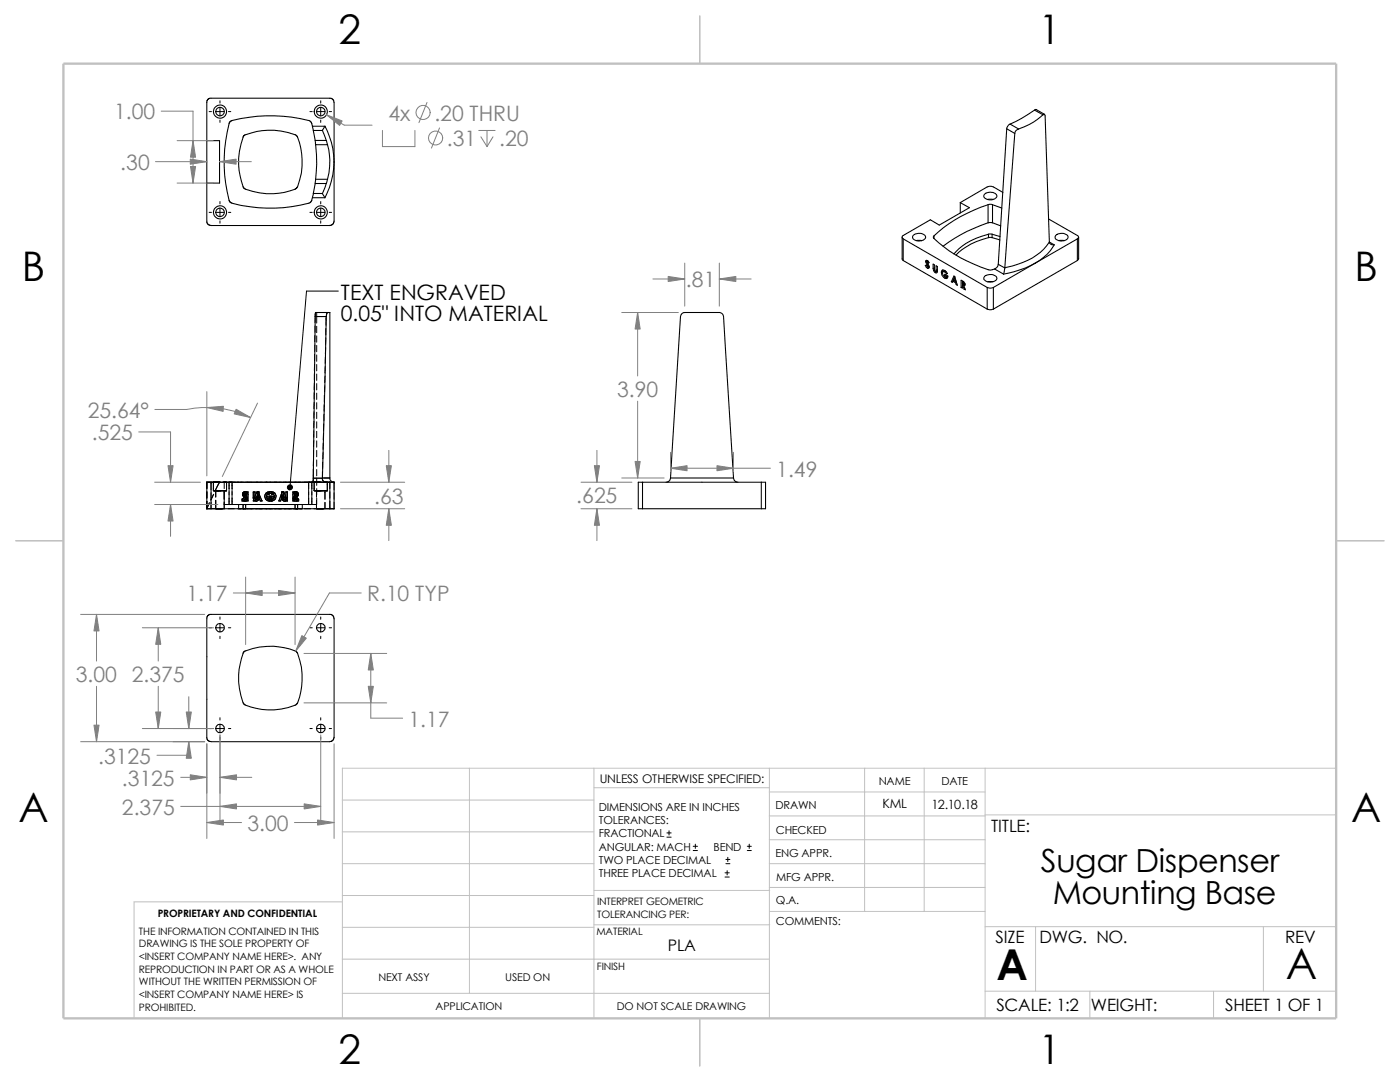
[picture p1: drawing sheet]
<svg xmlns="http://www.w3.org/2000/svg" width="279mm" height="216mm" viewBox="0 0 279 216" stroke-linecap="round" stroke-linejoin="round" font-family="sans-serif">
<g fill="none" stroke="#c0c0c0" stroke-width=".2">
<path d="M68.3 159.6h50.2M93.7 153.3v44.9M118.5 153.3v49.9M118.5 157.2h35M153.5 153.3v49.9M153.5 158h43.1M172.6 153.3v28.6M184.4 153.3v28.6M196.6 153.3v49.9M266.7 153.3h-198.4v49.9M68.3 178.7h50.2M68.3 172.3h50.2"/>
<path d="M68.3 166h50.2M68.3 180h-41.5v23.2M118.5 177.7h35.1M153.5 167.6h43.1M153.5 162.8h43.1M153.5 172.3h43.1M153.5 177.1h43.1M196.6 162.6h70.1M68.3 198.2h85.2M68.3 191.4h85.2M68.3 185h50.2M118.5 184.5h35.1"/>
<path d="M153.6 181.9h43M196.6 197.8h70.1M196.6 184.9h70.1M206.7 184.9v12.9M217.5 197.8v5.4M242.2 197.8v5.4M252.1 184.9v12.9"/>
</g>
<path d="M139.7 3.2v9.5M3.1 107.9h9.6M266.7 107.9h9.5M139.7 203.2v9.5" fill="none" stroke="#c0c0c0" stroke-width=".21"/>
<path d="M12.7 12.7h254v190.5h-254z" fill="none" stroke="#c0c0c0" stroke-width=".47"/>
<g fill="none" stroke="#000" stroke-width=".21">
<path d="M41.5 19.8l.3-.2h24.3l.3 .2 .3 .6v23.8l-.2 .5-.7 .3h-23.7l-.6-.2-.2-.4v-24.2zM41.3 28.1h2.5v8.4h-2.5M48.7 27h.1a13.9 13.9 0 0 1 10.2-.1l.3 .2a12.8 12.8 0 0 1 .1 10.2l-.3 .3a13.2 13.2 0 0 1-10.2 .1l-.3-.2a13.7 13.7 0 0 1-.1-10.2zM62.4 25.2l.1 .8M62.4 25.2l-.2-.6-.4-.5a29.9 29.9 0 0 0-15.7 .1l-.3 .3a29.2 29.2 0 0 0 0 15.6l.3 .4a28.8 28.8 0 0 0 15.7-.1l.3-.2 .3-.7M62.4 39.5h2.5M62.4 25.2h2.5M62.5 38.6l-.1 .9M62.5 26h1.9M62.5 26l.4 2M62.5 38.6h1.9M62.9 28l.1 .9"/>
<path d="M62.9 28h2.2M62.9 36.6h2.2M62.9 36.6l-.4 2M63 28.9a27.8 27.8 0 0 1 0 6.9M63 35.8l-.1 .8M63 28.9h2.4M63 35.8h2.4M64.9 25.2l-.6 .8 .8 2M64.9 25.2a14.9 14.9 0 0 1 0 14.3M65.1 28l.3 .9M65.1 36.6l-.8 2 .6 .9M65.4 28.9a12.8 12.8 0 0 1 0 6.9"/>
<path d="M65.4 35.8l-.3 .8M196.6 38.7a1.67 1.67 0 0 1 2.4 .4 1.53 1.53 0 0 1-2.7 .1zM197.1 39.8h1.1M200.2 38.4l-2-1.1-.7-.1-.5 .1-5.4 3.1M200.9 25.7l1.6 .9M200.9 25.7l-1.7 27M201.6 24.8l-.3 .2-.4 .7M201.6 24.8l1.7 .9M202.5 26.6l-2 26.8M203.3 25.7a.98 .98 0 0 0-.8 .9M206.5 22l-2.6 1.6-2.3 1.2M206.5 22l.3-.2 1.6 1"/>
<path d="M206.5 22l1.7 .9M208.2 22.9l-1.2 1a13.1 13.1 0 0 1-3.7 1.8M208.2 22.9l.2-.1 .2 .3 .8 25.2M180 47.3v4.4l.3 .3M180.3 47.7l16.7 9.7M180.3 52l16.7 9.7M180.3 47.7v4.3M182.3 46.9a1.59 1.59 0 0 1 2.4 .4 1.53 1.53 0 0 1-2.6 .1zM182.9 48h1M184.7 52.2l.3 .6M185 52l-.1-.1-.2 .3M185 52.8l.2 .4"/>
<path d="M185 52l.4 .4-.1 .1-.3-.3 .4 .9v.4h-.3M185 52l.1 .2M185 52l-.3 .2M185.2 53.2l-.1 .1-.2-.4-.2 .1 .4 .5M185.2 52.7l-.2 .1M185.3 52.1l-.3 .1M185.3 53.2l.1 .1M185.4 53.3h.1M185.4 53.3l-.3 .2M185.4 53.1l-.2 .1M185.4 53.1l-.2 .2M186.2 53.6l.1 .4 .3 .4"/>
<path d="M186.2 53.6v-.9l.3 .1 .1 1.3 .2 .1v-.3M186.4 47.1l-.1 .1 .1 .4M186.4 47.6a27.9 27.9 0 0 0 11.3 6.3l.8-.2M186.4 47.1v.5M186.5 53.4l-.3 .2M186.8 53.9v-.9l.3 .2v.8M186.8 54.1l.1 .1M186.9 54.2l.1 .1M186.9 54.2l-.3 .2M187.1 54l-.2 .4h-.3M187.1 54l-.3 .2M187.1 53.8l-.3 .1"/>
<path d="M187.9 54.4l.1 .5 .6 .6M188 53.9l.6 .1 .5 .6-.2 .1-.4-.5M188 53.9l-.1 .5M188.1 53.9h-.1M188.2 53.9v.3M188.5 54.2h-.2a.63 .63 0 0 0-.1 .6 .63 .63 0 0 0 .5 .5l.2-.1M188.6 55v-.3l.5 .4M188.6 55l.3 .2M188.6 54l-.7 .4M188.7 54.1l-.2 .1M188.8 54.9l-.2 .1M188.8 55.3l.3 .1"/>
<path d="M188.8 55.3l-.2 .2M189.1 55.1l-.2 .1M189.1 55.1v.1a.33 .33 0 0 1-.3 .4l-.2-.1M189.1 55.1l-.3 .2M190.2 56v.1M190.2 56l-.3 .2M190.2 56.1l-.1 .2-.2-.1M190.2 56.1l.5 .3M190.4 56l-.2 .1M190.5 55.5l-.2 .4 .3 .2M190.5 55.5l.1 .6M190.5 55.2l.6 1.7-.3-.1"/>
<path d="M190.5 55.2l-.1-.1-.5 1.1M190.5 55.2l-.3 .8M190.6 55.4l-.1 .1M190.7 56.4l.1 .4M190.7 56.1h.1M190.8 56l-.2 .1M190.9 56.3l-.2 .1M191 56.7l-.2 .1M191.6 40.4l1.9 1-6 3.5-1.8-1-5.4 3.1a.38 .38 0 0 0-.3 .3 .38 .38 0 0 0 .3 .4M191.6 40.4v2.1M192.1 56.9v.6l-.3-.1M192.1 56.3l.1 .3"/>
<path d="M192.1 56.9h.1M192.1 56.3h.1M192.1 57.2l-.3 .2M192.2 56.3l.2 .3M192.2 56.6h.2M192.2 56.9l.2 .8M192.2 56.1v.2M192.2 56.6v.2M192.3 56.2l-.2 .1M192.3 56.7l-.2 .2M192.3 56.2l-.1 .1M192.4 57a.52 .52 0 0 0 .2-.5 .52 .52 0 0 0-.5-.4l-.3-.2v1.5"/>
<path d="M192.4 57l.3 .8-.3-.1M192.4 56.7h.1M192.4 56.7l.1 .2M192.4 56.7l-.2 .2M192.5 56.6h-.1M192.6 56.6l-.2 .1M192.6 56.9l-.2 .1M192.6 57.6l-.2 .1M196.6 55.1l.1-.1a1.54 1.54 0 0 1 2.3 .5 1.53 1.53 0 0 1-2.7 .1zM197 57.4l.5 .1 .7-.1M197 57.4v4.3M197.1 56.2h1.1"/>
<path d="M197.2 44.4h.9M197.2 40.9h.9M197.2 40.9a28.2 28.2 0 0 0-10.8 6.2M197.2 44.4a30.1 30.1 0 0 0-9 4.7M197.2 40.9v3.5M197.3 46.7h.7M197.3 46.7a12.3 12.3 0 0 0-6.9 4M197.3 47.4a13.3 13.3 0 0 0-6.5 3.5M197.3 46.7v.7M197.3 47.4h.7M198 46.7l1.6 .5M198 47.4l1.6 .5"/>
<path d="M198 46.7v.7M198.1 40.9l1.8 .6M198.1 44.4l1.6 .7M198.1 40.9v3.5M198.2 57.4v4.3M198.5 53.7l1.8 1M199.2 52.7l-.2 .6-.5 .4M199.2 52.7l1.3 .8M200.5 53.5l-.2 1.2M200.5 53.4v.1M206.6 52.5a21.2 21.2 0 0 1-6.3 2.2M206.6 52.5l-8.4 4.9"/>
<path d="M209.3 43.7l5.7 3.3a.35 .35 0 0 1 .3 .3 .35 .35 0 0 1-.3 .4M209.4 48.3a12.3 12.3 0 0 1-8.1 5l-.8 .1M209.4 48.3l.1 .2 .3 .3 .6 .1M209.4 48.3l1 .6M210.4 48.9a9.3 9.3 0 0 1-3.8 3.6M210.8 46.9a1.64 1.64 0 0 1 2.3 .3 1.14 1.14 0 0 1-1.4 .9 1.04 1.04 0 0 1-1.1-.9zM211.3 48h1.1M215 47.7l-8.4 4.8M215 47.7v4.3M215 52l-16.8 9.7M215.3 47.3v4.3l-.3 .4M62.9 63.2l-.4 32.2"/>
<path d="M62.9 63.2h2.2M65.1 63.2l-.8 32.2M65.4 62.4h-2.4l-.1 .8M65.4 62.4l-.3 .8M65.4 62.4h.4v33M197 61.7l.5 .1 .7-.1M42.1 96.2h23.7M42.1 96.2v5.3M42.1 96.2h-.8v5.3h.8M48.6 98.2l.4-.1 .4 .3-.3 .2-.1-.1h-.2a.51 .51 0 0 0 .4 .6 .56 .56 0 0 1-.1 .8 .56 .56 0 0 1-.8-.3l.3-.2 .1 .2a.2 .2 0 0 0 .3 0 .2 .2 0 0 0 0-.3l-.6-.6zM50.5 98.2h.4v1.1a.27 .27 0 0 0 .3 .4 .27 .27 0 0 0 .2-.4v-1.1h.3v1a.6 .6 0 0 1-.6 .8 .6 .6 0 0 1-.6-.8zM53.1 98.4l.3-.2 .6-.1 .6 .4-.3 .2a.64 .64 0 0 0-.9-.2 .64 .64 0 0 0 0 1 .64 .64 0 0 0 .9-.1h-.5v-.4h.9a.93 .93 0 0 1-1.3 .9 .93 .93 0 0 1-.3-1.5z"/>
<path d="M56.3 98.2h.3l.8 1.7h-.4l-.1-.3h-.8l-.1 .3h-.3zM56.5 98.6l.3 .7h-.5zM58.5 98.2h.3a.53 .53 0 0 1 .7 .3 .53 .53 0 0 1-.3 .6l.4 .8h-.3l-.4-.8h-.1v.8h-.3zM58.8 98.5a.27 .27 0 0 1 .3 0 .27 .27 0 0 1 .1 .3h-.4zM62.5 95.4l-.1 .8M62.5 95.4h1.8M64.3 95.4h1.5M64.3 95.4l.1 .5 .5 .3M64.3 95.4h.1M65.8 96.2v5.3M65.8 95.4a.87 .87 0 0 0 .9 .8M65.8 96.2h.9"/>
<path d="M66.7 96.2v5.3h-.9M128.2 96.2v5.3M128.2 96.2h23.7M128.2 96.2h-.8v5.3h.8M133.8 95.4a.85 .85 0 0 1-.8 .8M133.8 95.4l2-32.4a.81 .81 0 0 1 .9-.6h7a.89 .89 0 0 1 .7 .8l2 32.2M133.8 95.4h.1M133.8 95.4h12.6M146.4 95.4a.85 .85 0 0 0 .8 .8M146.4 95.4h.1M151.9 96.2h.9v5.3h-.9M151.9 96.2v5.3"/>
<path d="M42.1 101.5h23.7M128.2 101.5h23.7M41.5 122.8l.3-.2h24.3l.3 .2 .3 .6v23.8l-.2 .5-.7 .3h-23.7l-.6-.2-.2-.4v-24.3zM48.5 140.2l.3 .4a13.1 13.1 0 0 0 10.2 .1l.3-.2a13.3 13.3 0 0 0 .1-10.2l-.3-.3a13.9 13.9 0 0 0-10.2-.1l-.4 .4a15.4 15.4 0 0 0 0 10"/>
<circle cx="43.9" cy="22.3" r=".84"/>
<circle cx="43.9" cy="22.3" r="1.32"/>
<circle cx="64" cy="22.3" r=".84"/>
<circle cx="64" cy="22.3" r="1.32"/>
<circle cx="43.9" cy="42.4" r=".84"/>
<circle cx="43.9" cy="42.4" r="1.32"/>
<circle cx="64" cy="42.4" r=".84"/>
<circle cx="64" cy="42.4" r="1.32"/>
<circle cx="43.9" cy="125.2" r=".85"/>
<circle cx="64" cy="125.2" r=".85"/>
<circle cx="43.9" cy="145.4" r=".85"/>
<circle cx="64" cy="145.4" r=".85"/>
</g>
<g fill="none" stroke="#000" stroke-width=".2">
<path d="M41.7 22.3h.5M43.1 22.3h1.6M43.9 20.1v.5M43.9 21.4v1.7M43.9 24v.4M45.6 22.3h.5M61.8 22.3h.5M63.2 22.3h1.7M64 20.1v.5M64 21.4v1.7M64 24v.4M65.7 22.3h.5"/>
<path d="M41.7 42.4h.5M43.1 42.4h1.6M43.9 40.2v.5M43.9 41.5v1.7M43.9 44.1v.4M45.6 42.4h.5M61.8 42.4h.5M63.2 42.4h1.7M64 40.2v.5M64 41.5v1.7M64 44.1v.4M65.7 42.4h.5"/>
<path d="M67.5 58.1h-6.3l-3.3 39.1M62.7 78.4v1.2M62.7 74.5v1.3M62.7 76.5v1.2M62.8 70.7v1.3M62.8 72.6l-.1 1.3M62.8 66.9v1.3M62.8 68.8v1.3M62.9 65v1.3M62.9 63.2v1.2M62.9 63.2h2.2M63.2 62.4v2.1"/>
<path d="M63.2 65.1v1.3M63.2 67v1.3M63.2 68.9v1.3M63.2 70.8v1.3M63.2 72.7v1.3M63.2 74.6v1.3M63.2 76.5v1.3M63.2 78.4v1.3M64.7 78.9v1.2M64.8 77v1.2M64.9 75.1l-.1 1.2M64.9 73.2v1.2"/>
<path d="M64.9 71.2v1.3M65 69.3l-.1 1.3M65 67.4v1.3M65 65.5v1.3M65.1 63.2v1.7M65.3 62.4l-.2 .8M65.8 62.4h-2.8l-.1 .8M41.3 98.1v1.3M42.1 96.2v1.5M42.1 98.3v1.3M42.6 96.2v1.7h2.6v-1.7M42.6 98.6l-.5 1.2"/>
<path d="M43.1 97.9v1.3M43.1 99.8v1.7M43.8 96.2l-.9 1.8M44.7 96.2v1.3M44.7 97.9v3.6M45.7 96.2v4.5M46.3 96.2v4.5M48.3 99.6h.1M48.3 99.6l.4 .3M48.4 98.7h.1M48.4 98.7l.3 .4M48.4 98.6h.1"/>
<path d="M48.4 98.6l.5 .6M48.6 99.4l.2 .3 .3-.2M48.6 99.4h.1M48.6 99.4l-.3 .2M48.7 99.9l.2 .1M48.7 98.7h.1M48.7 98.6h.1M48.7 99.1h.1M48.7 99.1l-.4 .8h.4M48.7 98.6l.5 .5M48.7 98.8h.1M48.8 98.6h.1"/>
<path d="M48.8 98.8h.4M48.9 99.2h.1M48.9 98.4h.1M48.9 98.4l-.2 .2M48.9 98.4v.1M48.9 99.2l.2 .3M48.9 100h.1M48.9 98.5h-.1l-.1 .3M48.9 98.5h.3M49 98.5l.1 .1M49.1 99.5h.1M49.1 98.6h.1"/>
<path d="M49.1 99.1v.8h.4M49.1 98.5v.3M49.2 99.1h-.1l-.4 .8M49.2 99.1h.1M49.2 99.1l.2 .4M49.4 98.4a.51 .51 0 0 0-.9 0l-.1 .2M49.4 98.4h.1M49.4 98.4l-.3 .2M49.4 99.5h.1M49.4 99.5a.5 .5 0 0 1-.5 .5M49.5 98.2v1.7M49.5 98.2h-.7l-.4 .2v.3"/>
<path d="M50.5 99.2h.1M50.9 98.2v1.2l.3 .3M50.9 99.3h.1M50.9 99.9l.2-.3h.7l.1 .3h.4M50.9 98.2h-.4v1.2l.4 .5M50.9 99.9l.2 .1M51.1 100h.1M51.4 98.2v1.2l-.3 .3M51.4 98.6h.1M51.4 98.6l-.3 .7h.6M51.4 98.6l.3 .7M51.6 98.2l.7 1.7"/>
<path d="M51.7 99.2h.1M51.7 98.2v1.2a.57 .57 0 0 1-.6 .6M51.7 98.2h-.4l-.8 1.7h.4M52.9 99.2a.94 .94 0 0 0 .9 .8M53.1 98.4l-.2 .7M53.1 98.4h.1M53.2 99.1h1.6M53.2 99.1l.2 .4 .7 .2M53.3 99.1h.1M53.3 99.1a.73 .73 0 0 0 .7 .9 .73 .73 0 0 0 .7-.9M53.3 99v.1M53.4 98.5h.1"/>
<path d="M53.4 98.5l.2 .2M53.6 98.7h.1M53.7 98.2h.1M53.7 98.2l-.3 .3M53.8 98.4h.1M53.8 98.4l.5 .3M53.8 98.4a.58 .58 0 0 0-.6 .7M53.8 99v.4M53.9 98.1l-.2 .1M53.9 99.7l-.3-.3h.8l-.4 .3M54 98.1l.2 .1M54.1 98.4h.1"/>
<path d="M54.1 98.4a.62 .62 0 0 1 .7 .7 .62 .62 0 0 1-.7 .6M54.1 98.1l.8 .3M54.1 98.4l-.5 .3M54.1 99v.4M54.2 98.1l-.8 .1-.3 .2M54.2 98.2h.1M54.2 98.2l.4 .3M54.3 98.7h.1M54.6 98.5h.1M54.6 98.5l-.3 .2M54.7 99.1h.1M54.7 99v.1"/>
<path d="M54.9 98.4l.2 .7M54.9 98.4h.1M55 99.2a.86 .86 0 0 1-.9 .8h.1M56.2 99.2h.1M56.3 98.2l-.6 1.7h.3l.1-.3h.8M56.5 98.6h.1M56.5 98.6l-.2 .7h.5M56.5 98.6l.3 .7M56.6 98.2v1.4M56.6 98.2l.5 1.1M56.7 98.2h-.5v1.2l.4 .5 .2 .1M56.8 100h.1"/>
<path d="M56.9 99.6l.1 .3M57 99.9h.4M57 99.9l-.2 .1M57.1 99.3h.1M57.1 99.3l.3 .6M57.4 99.2h.1M57.4 98.2l-.1 1.5-.3 .2M57.4 98.2h-.3v1.2l-.2 .3-.2-.1M58.5 99.5h.1M58.5 99.5l.2 .4 .4 .1M58.5 98.4l.4-.3h.3l.3 .5M58.5 98.4h.1"/>
<path d="M58.5 98.4l.3 .2M58.7 99.1h.1M58.7 99.1l-.2 .4M58.8 98.6h.1M58.8 99.5h.1M58.9 99.1l.4 .8M58.9 99.1h-.1v.8M58.9 98.5l-.1 .1M59 98.5h-.2v.3h.3M59 98.5h.1M59.1 100h.1M59.1 99.2h.1"/>
<path d="M59.1 98.4h.1M59.1 98.4v.1M59.1 99.2l-.3 .3M59.1 98.8l-.4 .3M59.1 98.4l-.1 .1M59.1 98.5l.1 .1M59.1 98.5l.1 .2-.1 .1M59.2 98.6h.1M59.2 98.6l-.1 .2M59.2 98.7h.1M59.2 99.1h.1M59.2 99.1l.4 .8"/>
<path d="M59.3 99.9h.3M59.3 99.9l-.2 .1M59.3 99.4l-.2 .3-.3-.2M59.3 99.4h.1M59.3 99.4l.3 .2M59.5 98.7h.1M59.5 98.6h.1M59.5 98.7v-.3l-.4-.2h-.6v1.7h.3M59.5 98.7l-.3 .4M59.5 98.6l-.4 .6M59.6 99.6h.1M59.6 99.6l-.3 .3"/>
<path d="M61.6 96.2v4.5M62.2 96.2v4.5M62.5 93.6v2.1l-.1 .5M62.5 95.4h1.8M62.6 89.8v1.3M62.6 91.7l-.1 1.3M62.6 86v1.2M62.6 87.9v1.3M62.7 82.2v1.2M62.7 84.1l-.1 1.2M62.7 96.2v1.7h2.6v-1.7M62.7 80.3v1.2"/>
<path d="M63.2 97.9v1.3M63.2 99.8v1.7M63.2 80.3v1.3M63.2 82.3v1.2M63.2 84.2v1.2M63.2 86.1v1.2M63.2 88v1.2M63.2 89.9v1.2M63.2 91.8v1.2M63.2 93.7v1.3M63.2 95.6v1.3M63.2 97.5v1.3"/>
<path d="M63.2 99.4v1.3M64.3 94.1v1.6l.3 .4 .3 .1M64.4 92.2v1.3M64.5 90.3l-.1 1.3M64.5 88.4v1.3M64.6 86.5l-.1 1.3M64.6 95.4h1.2M64.6 84.6v1.3M64.6 82.7v1.2M64.7 80.8v1.2M64.9 97.9v1.7M65.8 96.2v1.3"/>
<path d="M65.8 98.1v1.3M66.7 96.2v1.5M66.7 98.3v1.3M66.7 96.2h-25.4v1.3M41.3 101.5h3.6M41.3 100v1.5M41.8 100.3l-.5 1.2M42.1 100.2v1.3M44.7 100.7h18.5M45.5 101.5h1.3M47.4 101.5h12.9M47.6 100.7v.8"/>
<path d="M48.5 100.7v.8M49 100.7v.8M58.9 100.7v.8M59.4 100.7v.8M60.3 100.7v.8M60.7 101.5h1.3M62.7 101.5h4M64.9 100.2v1.3M65.8 100v1.5M66.7 100.2v1.3M41.7 125.3h.5M43.1 125.3h1.6"/>
<path d="M43.9 123.1v.5M43.9 124.4v1.7M43.9 127v.4M45.6 125.3h.5M61.8 125.3h.5M63.2 125.3h1.7M64 123.1v.5M64 124.4v1.7M64 127v.4M65.7 125.3h.5M41.7 145.4h.5M43.1 145.4h1.6"/>
<path d="M43.9 143.2v.5M43.9 144.5v1.7M43.9 147.1v.4M45.6 145.4h.5M61.8 145.4h.5M63.2 145.4h1.7M64 143.2v.5M64 144.5v1.7M64 147.1v.4M65.7 145.4h.5M133.1 167h.8M133.1 166.2h.8"/>
<path d="M133.5 165.8v.8M138.3 169.7h.9M138.3 168.9h.9M138.8 168.4v.9M144.7 175h.8M144.7 174.2h.8M144.9 172.3h.8M144.9 171.5h.8M145.1 173.7v.9M145.2 171.1v.8M149.1 169.7h.8M149.1 168.9h.8"/>
<path d="M149.5 168.4v.9"/>
</g>
<g fill="none" stroke="#808080" stroke-width=".2">
<path d="M31 32.3h10.3M32.2 22.2h6.3v14.3M35.3 28.1h7.2M35.3 36.5h7.2M43.8 32.3h6.4M65.2 22.9l3.5 2.1h5.6M76.3 26v3.3h6.5v-3.3M85.2 20.4l-1.6 4.1M87.7 25.5l-1.6 4M95.5 26h3.3M96 27.3l1.2 2M97.2 26v3.3"/>
<path d="M98.4 27.3l-1.2 2M130.3 55.7h6.4M136.7 52.5v8.6M143.6 55.7h6.3M143.6 52.5v8.6M41.3 78.1v16.9M124.1 62.4h11.3M127.3 62.4v12.6M27.7 86.2h6.3v10M30.9 96.2h9.1M30.9 81.7h6.4a20.5 20.5 0 0 1 12.7 1.6M51.4 80.4l-7 14.7"/>
<path d="M67.9 96.2h12.9M77.6 89.9v6.3M116 96.2h10.1M119.1 89.9v6.3M124.1 95.4h8.4M127.3 80.1v15.3M133.8 93.4h20M133.8 90.3v3.8M146.4 90.3v3.8M30.9 100.7h12.6M34 100.7v6.3M46.6 118.3h12.3"/>
<path d="M49 115.1v13.5M58.9 115.1v13.5M67.9 101.5h12.9M72.1 118.3h-6.4l-6.7 11.6M77.6 101.5v6.4M116 101.5h10.1M119.1 101.5v6.4M16.1 122.6h24.8M19.3 122.6v9.3M19.3 136.9v11.1M28.4 125.3h14.2M31.6 125.3v6.6"/>
<path d="M31.6 136.9v8.5M37.7 139v6.4M60.7 130.4h16.5M74 130.4v12.9h6.3M16.1 148h24.8M28.4 145.4h14.2M36.1 155.1h5.2M37.7 148v2.7h-6.4M41.3 148.4v18.9M43.9 146.6v17.5M43.9 155.1h6.3M60.7 140.3h16.5"/>
<path d="M64 146.6v17.5M66.7 148.4v18.9M36.1 160.9h27.9M41.3 164.1h6.9M58.8 164.1h7.9"/>
<circle cx="84.4" cy="22.4" r="1.41"/>
<circle cx="86.9" cy="27.5" r="1.4"/>
</g>
<g fill="#808080" stroke="#808080" stroke-width=".2">
<path d="M43.9 160.9l3.3-.5v1z"/>
<path d="M60.7 160.4l3.3 .5-3.3 .5z"/>
<path d="M63.4 163.6l3.3 .5-3.3 .5z"/>
<path d="M41.3 164.1l3.3-.5v1z"/>
<path d="M19.3 122.6l.5 3.3h-1z"/>
<path d="M60.2 126.8l.9 .5-2.1 2.6z"/>
<path d="M18.8 144.7h1l-.5 3.3z"/>
<path d="M49 118.3l3.3-.5v1z"/>
<path d="M55.6 117.8l3.3 .5-3.3 .5z"/>
<path d="M38 154.6l3.3 .5-3.3 .5z"/>
<path d="M43.9 155.1l3.3-.5v1z"/>
<path d="M37.2 142.1h1l-.5 3.3z"/>
<path d="M37.7 148l.5 3.3h-1z"/>
<path d="M31.6 125.3l.5 3.3h-1z"/>
<path d="M31.1 142.1h1l-.5 3.3z"/>
<path d="M74 130.4l.5 3.3h-1z"/>
<path d="M73.5 136.9h1l-.5 3.4z"/>
<path d="M126.7 92.1h1.1l-.5 3.3z"/>
<path d="M127.3 62.4l.5 3.3h-1.1z"/>
<path d="M143.6 55.7l3.3-.5v1z"/>
<path d="M133.3 55.2l3.4 .5-3.4 .5z"/>
<path d="M143.1 92.9l3.3 .5-3.3 .5z"/>
<path d="M133.8 93.4l3.3-.5v1z"/>
<path d="M118.6 92.9h1l-.5 3.3z"/>
<path d="M119.1 101.5l.5 3.3h-1z"/>
<path d="M77.6 101.5l.5 3.3h-1z"/>
<path d="M77.1 92.9h1l-.5 3.3z"/>
<path d="M33.5 92.9h1l-.5 3.3z"/>
<path d="M34 100.7l.5 3.3h-1z"/>
<path d="M47.1 81.7l2.9 1.6-3.3-.7z"/>
<path d="M41.3 81.3l3.3-.2-.1 1z"/>
<path d="M38 31.7l3.3 .6-3.3 .5z"/>
<path d="M65.2 22.9l3.1 1.2-.5 .9z"/>
<path d="M43.8 32.3l3.3-.6v1.1z"/>
<path d="M38.5 28.1l.5 3.3h-1z"/>
<path d="M38 33.2h1l-.5 3.3z"/>
</g>
<path d="M57.5 96.9a.51 .51 0 0 1 .8 .2 .51 .51 0 0 1-.5 .6l.1-.5-.1 .5h-.2a.5 .5 0 0 1-.1-.8z" fill-rule="evenodd" fill="#000" stroke="#000" stroke-width=".2"/>
<g font-size="8.5">
<text x="198.8" y="195.5">A</text>
<text x="256.6" y="195.3">A</text>
</g>
<g font-size="8.1">
<text x="67.6" y="8.8">2</text>
<text x="207.3" y="8.8">1</text>
<text x="4.4" y="56.1">B</text>
<text x="270.3" y="56.1">B</text>
<text x="3.7" y="164.1">A</text>
<text x="269.6" y="164.1">A</text>
<text x="67.6" y="212.3">2</text>
<text x="207.3" y="212.3">1</text>
</g>
<g font-size="6.4">
<text x="207.7" y="174">Sugar Dispenser</text>
<text x="210.1" y="180.4">Mounting Base</text>
</g>
<g font-size="4.2" fill="#808080">
<text x="22.8" y="23.8">1.00</text>
<text x="77.5" y="24.1">4x</text>
<text x="86.7" y="24.1">.20 THRU</text>
<text x="89.2" y="29.2">.31</text>
<text x="99.6" y="29.2">.20</text>
<text x="24" y="33.9">.30</text>
<text x="136.9" y="57.4">.81</text>
<text x="17.5" y="83.4">25.64°</text>
<text x="123.1" y="79.2">3.90</text>
<text x="18.3" y="87.9">.525</text>
<text x="154.9" y="95.1">1.49</text>
<text x="74.7" y="100.5">.63</text>
<text x="115" y="100.4">.625</text>
<text x="37.2" y="120">1.17</text>
<text x="73.3" y="120">R.10 TYP</text>
<text x="15.1" y="136.1">3.00 2.375</text>
<text x="81.5" y="145">1.17</text>
<text x="19.6" y="152.4">.3125</text>
<text x="24.3" y="156.8">.3125</text>
<text x="24.3" y="162.6">2.375</text>
<text x="49.4" y="165.8">3.00</text>
</g>
<g font-size="4.2">
<text x="68" y="59.8">TEXT ENGRAVED</text>
<text x="68" y="64">0.05&quot; INTO MATERIAL</text>
</g>
<g font-size="3.4">
<text x="197.8" y="166">TITLE:</text>
<text x="198.7" y="188.1">SIZE</text>
<text x="207.5" y="188.1">DWG. NO.</text>
<text x="256.5" y="188.2">REV</text>
<text x="198.8" y="201.7">SCALE: 1:2</text>
<text x="217.7" y="201.8">WEIGHT:</text>
<text x="244.5" y="201.7">SHEET 1 OF 1</text>
</g>
<text font-size="3.2" x="133.3" y="189.8">PLA</text>
<g font-size="2.5">
<text x="176.1" y="161.3">KML</text>
<text x="185.9" y="161.4">12.10.18</text>
</g>
<text font-size="2.4" x="119.7" y="156.2">UNLESS OTHERWISE SPECIFIED:</text>
<g font-size="2.2">
<text x="119.5" y="161.8">DIMENSIONS ARE IN INCHES</text>
<text x="154.8" y="161.5">DRAWN</text>
<text x="175.4" y="156.7">NAME</text>
<text x="187.9" y="156.7">DATE</text>
<text x="119.5" y="164.4">TOLERANCES:</text>
<text x="119.5" y="167.1">FRACTIONAL</text>
<text x="154.8" y="166.3">CHECKED</text>
<text x="119.5" y="172.4">TWO PLACE DECIMAL</text>
<text x="119.5" y="169.8">ANGULAR: MACH</text>
<text x="142.4" y="169.8">BEND</text>
<text x="154.8" y="171">ENG APPR.</text>
<text x="119.5" y="175">THREE PLACE DECIMAL</text>
<text x="154.9" y="175.7">MFG APPR.</text>
<text x="154.9" y="184.7">COMMENTS:</text>
<text x="154.9" y="180.5">Q.A.</text>
</g>
<g font-size="2.1">
<text x="75.5" y="195.7">NEXT ASSY</text>
<text x="100.8" y="195.7">USED ON</text>
<text x="86.9" y="201.5">APPLICATION</text>
<text x="123.1" y="201.6">DO NOT SCALE DRAWING</text>
</g>
<g font-size="2">
<text x="31.5" y="183">PROPRIETARY AND CONFIDENTIAL</text>
<text x="119.2" y="183.1">TOLERANCING PER:</text>
<text x="119.2" y="180.6">INTERPRET GEOMETRIC</text>
<text x="27.7" y="186.5">THE INFORMATION CONTAINED IN THIS</text>
<text x="27.7" y="189.1">DRAWING IS THE SOLE PROPERTY OF</text>
<text x="27.7" y="191.6">&lt;INSERT COMPANY NAME HERE&gt;. ANY</text>
<text x="119" y="186.6">MATERIAL</text>
<text x="27.7" y="194.1">REPRODUCTION IN PART OR AS A WHOLE</text>
<text x="27.7" y="196.6">WITHOUT THE WRITTEN PERMISSION OF</text>
<text x="119.1" y="193.5">FINISH</text>
<text x="27.7" y="199.1">&lt;INSERT COMPANY NAME HERE&gt; IS</text>
<text x="27.7" y="201.7">PROHIBITED.</text>
</g>
</svg>
